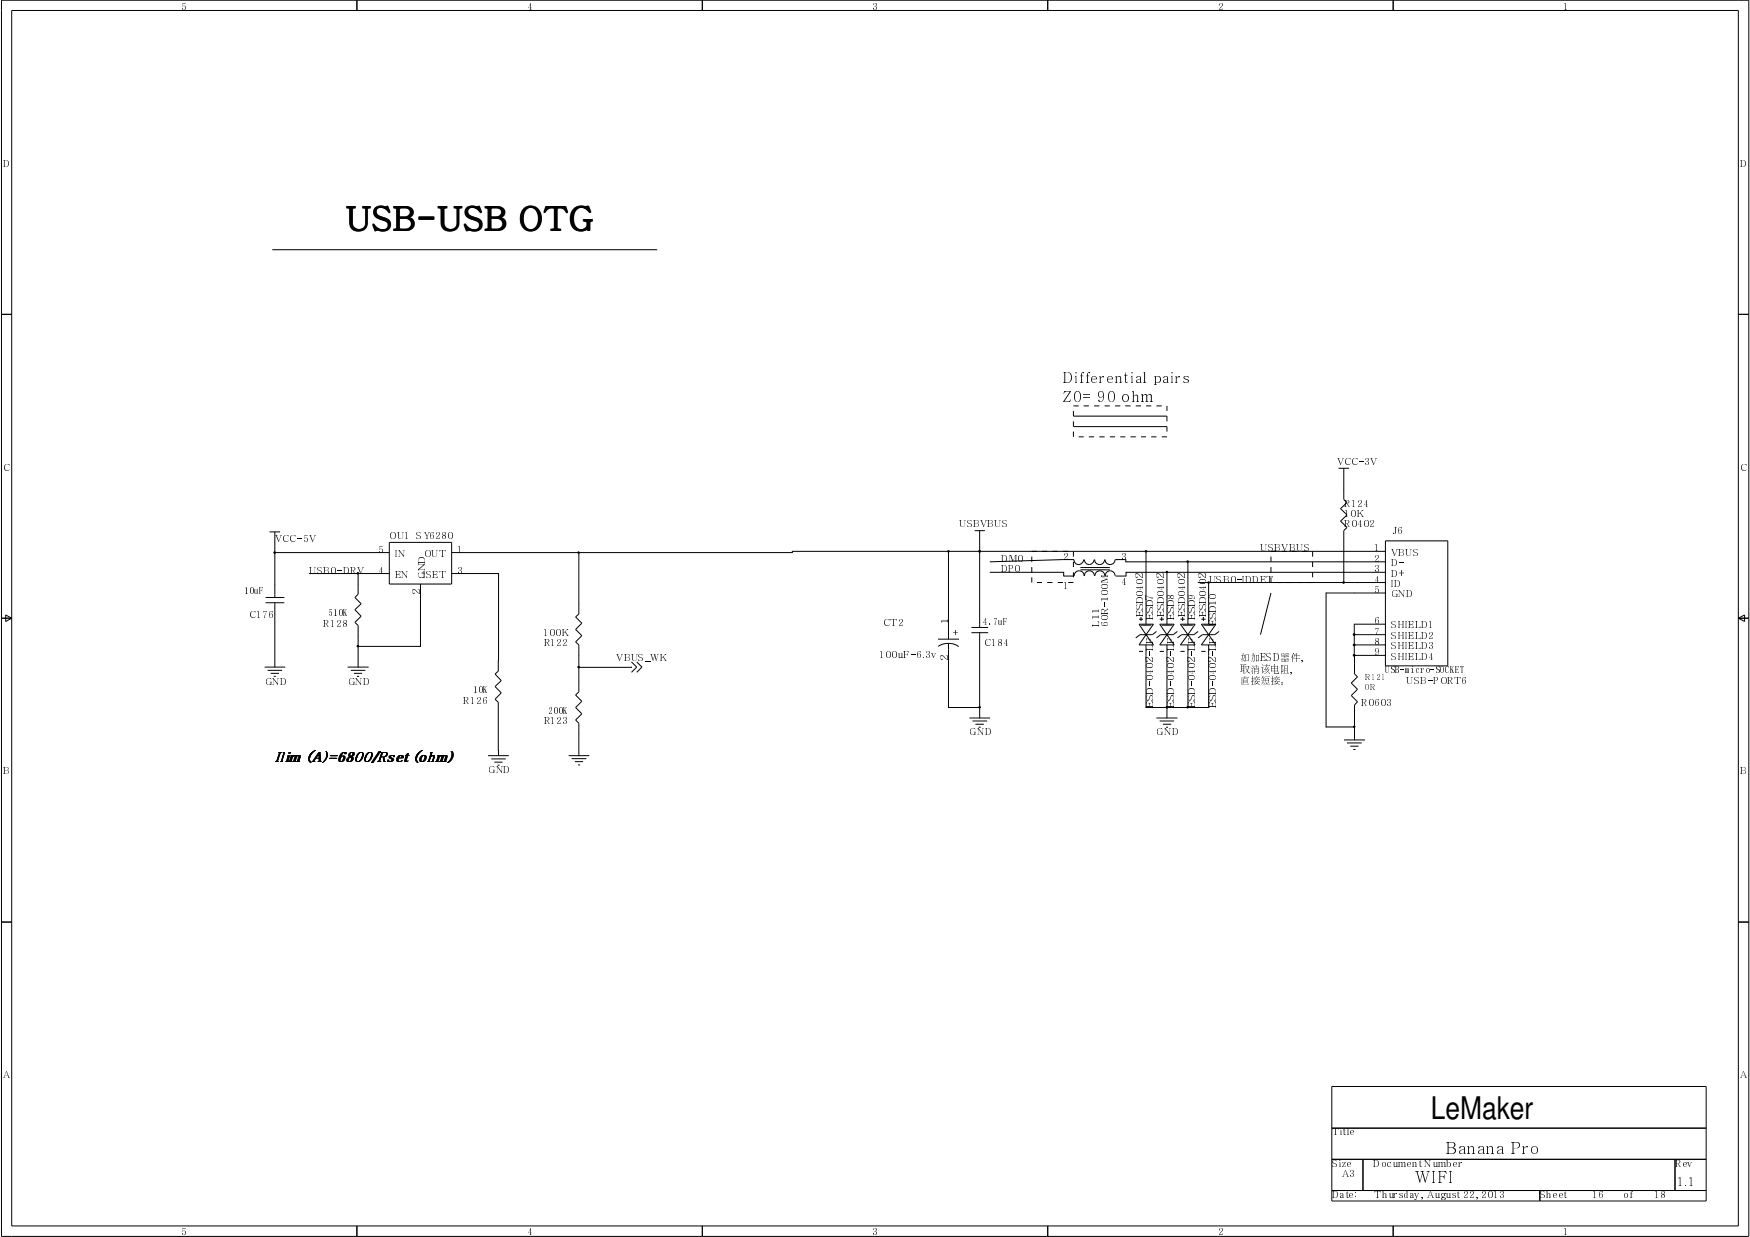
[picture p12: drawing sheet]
<svg xmlns="http://www.w3.org/2000/svg" width="297mm" height="210mm" viewBox="0 0 297 210" stroke-linecap="round" stroke-linejoin="round" font-family="sans-serif">
<g fill="none" stroke="#000" stroke-width=".17">
<path d="M.3 0h296.5v209.8h-296.5zM2 1.8h293.1v206.2h-293.1zM60.6 0v1.8M119.2 0v1.8M177.8 0v1.8M236.5 0v1.8M.3 53.3h1.7M46.2 42.4h65.3M295.1 53.3h1.7M182.2 69.7v.9h15.9v.9M182.2 71.5v.9h15.9v.8M182.2 73.2v.9"/>
<path d="M182.2 68.9h.9M183.1 74.1h.8M183.9 68.9h.9M184.8 74.1h.9M185.7 68.9h.9M186.6 74.1h.9M187.5 68.9h.9M188.4 74.1h.9M189.3 68.9h.9M190.2 74.1h.8M191 68.9h.9M191.9 74.1h.9"/>
<path d="M192.8 68.9h.9M193.7 74.1h.8M194.5 68.9h.9M195.4 74.1h.9M196.3 68.9h.9M197.2 74.1h.9M198.1 68.9v.8M227.2 79.5h1.8M228.1 79.5v5.3l.5 .5-1.1 1 1.1 1.1-1.1 1 1.1 1.1-.5 .5v8.8M45.8 90.3h1.7M46.5 93.7l.3 .1-.2 .1zM46.6 93.8h19.5"/>
<path d="M46.6 90.3v11.1M52.5 97.3h13.6M60.6 97.2h.2v.2h-.2zM60.8 97.3v3.5l-.6 .6 1.1 1-1.1 1.1 1.1 1.1-1.1 1 .6 .5v7.1M66.1 92h10.6v7.1h-10.6zM71.4 99.1v10.6h-10.6M76.7 97.3h7.9v16.6l-.6 .5 1.1 1.1-1.1 1 1.1 1.1-1.1 1.1 .6 .5v9M98.1 93.7h.2v.1h-.2zM98.3 93.8h.1M98.3 93.8v10.4l-.6 .5 1.1 1-1.1 1.1 1.1 1.1-1.1 1 .6 .5v8l-.6 .5 1.1 1.1-1.1 1.1 1.1 1-1.1 1.1 .6 .5v5.5M160.9 93.5h.2v.1h-.2zM161 93.6v14.9"/>
<path d="M165.4 90h1.8M166.2 93.5h.2v.1h-.2zM166.3 93.6h.1M166.3 90v16.5M168.1 97.1h12.4v.6h1.8M175.1 94.4v.9M175.1 96.2v.9M175.1 98v.8M176 98.8h.9M177.8 98.8h.8M179.5 98.8h.9M181.3 98.8h.9"/>
<path d="M182.2 93.6v.8M182.2 95.3v.9M182.2 97.1v.9M183.4 96.7h5M183.4 96.3h5M183.9 95a.83 .83 0 0 1-.8 .8 .83 .83 0 0 1-.8-.8l-14.2 .3M184 97.7a.85 .85 0 0 0-.8-.8 .85 .85 0 0 0-.9 .8M184.1 95a.83 .83 0 0 0 .8 .8 .83 .83 0 0 0 .8-.8M185.8 97.7a.85 .85 0 0 0-.9-.8 .85 .85 0 0 0-.8 .8M185.8 95a.85 .85 0 0 0 .8 .8 .85 .85 0 0 0 .9-.8M187.5 97.7a.85 .85 0 0 0-.8-.8 .85 .85 0 0 0-.9 .8M187.6 95a.85 .85 0 0 0 .8 .8 .85 .85 0 0 0 .9-.8"/>
<path d="M189.3 97.7a.83 .83 0 0 0-.9-.8 .83 .83 0 0 0-.8 .8M189.3 95h1.8v.3h44.1M194.4 93.5h.2v.1h-.2zM194.5 93.6v12.3M198 97h.2v.1h-.2zM198.1 97.1v8.8M201.5 95.2h.2v.2h-.2zM201.6 95.3v10.6M203.4 98.8h31.8M205 98.8h.2v.1h-.2zM205.1 98.8v7.1M215.7 94.4v.9"/>
<path d="M215.7 96.2v.9M215.7 98v.8M222.8 93.6v.8M222.8 95.3v.9M222.8 97.1v.9M228 98.8h.2l-.2 .2zM235.2 93.6h-100.7v.2h-57.8M235.2 91.8h10.5v21.2h-10.5zM235.2 97.1h-44.1v.6h-1.7M.3 104.9h1.7M1 104.4l1 .5-1 .6zM44.9 113.2h3.5"/>
<path d="M45.1 101.4h3.2M45.1 102.3h3.2M45.4 113.7h2.5M45.9 114.3h1.5M46.5 114.8h.3M46.6 102.3v10.9M59 113.2h3.6M59.6 113.7h2.4M60.1 114.3h1.4M60.6 114.8h.4M60.6 109.5h.2v.2h-.2zM98.1 113.1h.2v.2h-.2z"/>
<path d="M107.2 112.3l.9 .9-.9 .9M107.2 113.2h-8.9M108.1 112.3l.9 .9-.9 .9M159.2 108.5h3.6M159.3 109.7a2.8 2.8 0 0 1 1.7-.5v10.9h5.3M160.9 109.2l.9 .1 .9 .4M164.9 106.5h2.8M164.9 107.4h2.8M166.2 119.9h.2v.2h-.2zM166.3 107.4v14.4M193.3 105.9h2.5l-1.3 1.8zM193.3 105.1h.7"/>
<path d="M193.3 110.5h.7M193.7 106.1h1.7M193.7 104.7v.7M194.5 107.7h.1M194.5 107.7l1.3 1.7h-2.5zM194.5 109.4v10.7h10.6v-10.7M196.3 107.1l-.7 .6h-2.1l-.7 .5M196.8 105.9h2.5l-1.2 1.8zM196.8 105.1h.8M196.8 110.5h.8M197.2 106.1h1.8M197.2 104.7v.7"/>
<path d="M198 119.9h.2v.2h-.2zM198.1 107.7h.1M198.1 109.4v12.4M198.1 107.7l1.2 1.7h-2.5zM199.9 107.1l-.8 .6h-2.1l-.7 .5M200.4 105.9h2.5l-1.3 1.8zM200.4 105.1h.7M200.4 110.5h.7M200.7 106.1h1.8M200.7 104.7v.7M201.5 119.9h.2v.2h-.2zM201.6 107.7h.1"/>
<path d="M201.6 107.7l1.3 1.7h-2.5zM201.6 109.4v10.7M203.4 107.1l-.8 .6h-2l-.7 .5M203.9 105.9h2.5l-1.3 1.8zM203.9 105.1h.7M203.9 110.5h.7M204.3 106.1h1.7M204.3 104.7v.7M205.1 107.7h.1M205.1 107.7l1.3 1.7h-2.5zM206.9 107.1l-.7 .6h-2.1l-.7 .5M215.7 100.6l-1.8 7.1"/>
<path d="M229.7 109.3l.3 .1-.2 .2zM229.7 107.6h.2v.2h-.2zM229.7 111.1l.3 .1-.2 .1zM229.9 111.2h.1M229.9 109.4h.1M229.9 107.7h.1M229.9 107.7h5.3M229.9 109.4h5.3M229.9 111.2h5.3M229.9 111.2v3.1l.5 .6-1 1 1 1.1-1 1 1 1.1-.5 .5v6M235.2 100.6h-10.1v22.8h4.8M235.2 105.9h-5.3v5.3"/>
<path d="M295.1 104.9h1.7M295.1 104.9l1-.5v1.1zM82.8 128.2h3.6M83.4 128.8h2.4M83.9 129.3h1.4M84.5 129.8h.3M96.5 128.2h3.5M97 128.7h2.5M97.6 129.2h1.4M98.1 129.8h.4M164.5 121.8h3.6M165.1 122.3h2.5"/>
<path d="M165.6 122.9h1.4M166.1 123.4h.4M196.3 121.8h3.6M196.8 122.3h2.5M197.4 122.9h1.4M197.9 123.4h.3M198.1 120.1h.1M228.1 125.6h3.6M228.6 126.1h2.5M229.2 126.6h1.4M229.7 127.2h.4M229.8 123.2h.1v.2h-.1z"/>
<path d="M.3 156.5h1.7M295.1 156.5h1.7M226.1 184.4h63.5v19.4h-63.5zM226.1 191.4h63.5M226.1 196.7h63.5M231.3 196.7v5.3M284.3 196.7v5.3M60.6 208v1.8M119.2 208v1.8M177.8 208v1.8M226.1 202h63.5M236.5 208v1.8"/>
<path d="M261.4 202v1.8"/>
</g>
<g fill="#000">
<path d="M46.5 93.7l.3 .1-.2 .1z" fill-rule="evenodd"/>
<path d="M60.6 97.2h.2v.2h-.2z" fill-rule="evenodd"/>
<path d="M98.1 93.7h.2v.1h-.2z" fill-rule="evenodd"/>
<path d="M160.9 93.5h.2v.1h-.2z" fill-rule="evenodd"/>
<path d="M166.2 93.5h.2v.1h-.2z" fill-rule="evenodd"/>
<path d="M166.2 93.5h.2v.1h-.2z" fill-rule="evenodd"/>
<path d="M194.4 93.5h.2v.1h-.2z" fill-rule="evenodd"/>
<path d="M198 97h.2v.1h-.2z" fill-rule="evenodd"/>
<path d="M201.5 95.2h.2v.2h-.2z" fill-rule="evenodd"/>
<path d="M205 98.8h.2v.1h-.2z" fill-rule="evenodd"/>
<path d="M228 98.8h.2l-.2 .2z" fill-rule="evenodd"/>
<path d="M60.6 109.5h.2v.2h-.2z" fill-rule="evenodd"/>
<path d="M98.1 113.1h.2v.2h-.2z" fill-rule="evenodd"/>
<path d="M229.7 109.3l.3 .1-.2 .2z" fill-rule="evenodd"/>
<path d="M229.7 107.6h.2v.2h-.2z" fill-rule="evenodd"/>
<path d="M229.7 111.1l.3 .1-.2 .1z" fill-rule="evenodd"/>
<path d="M166.2 119.9h.2v.2h-.2z" fill-rule="evenodd"/>
<path d="M198 119.9h.2v.2h-.2z" fill-rule="evenodd"/>
<path d="M198 119.9h.2v.2h-.2z" fill-rule="evenodd"/>
<path d="M201.5 119.9h.2v.2h-.2z" fill-rule="evenodd"/>
<path d="M229.8 123.2h.1v.2h-.1z" fill-rule="evenodd"/>
</g>
<text font-size="5.5" x="58.6" y="39.1">USB-USB OTG</text>
<text font-size="5.3" x="242.9" y="189.8">LeMaker</text>
<g font-size="2.9">
<text x="245.4" y="195.8">Banana Pro</text>
<text x="240.2" y="200.8">WIFI</text>
</g>
<g font-size="2.7">
<text x="180.4" y="65">Differential pairs</text>
<text x="180.4" y="68.2">Z0= 90 ohm</text>
</g>
<text font-size="2.4" x="46.6" y="129.3">Ilim (A)=6800/Rset (ohm)</text>
<text font-size="2.2" x="284.5" y="201.3">1.1</text>
<g font-size="1.7">
<text x="30.8" y="1.7">5</text>
<text x="89.4" y="1.7">4</text>
<text x="148" y="1.7">3</text>
<text x="206.7" y="1.7">2</text>
<text x="265.3" y="1.7">1</text>
<text x=".5" y="28.3">D</text>
<text x="295.3" y="28.3">D</text>
<text x=".5" y="79.8">C</text>
<text x="226.9" y="78.9">VCC-3V</text>
<text x="295.4" y="79.8">C</text>
<text x="162.8" y="89.5">USBVBUS</text>
<text x="228.1" y="86">R124</text>
<text x="228.1" y="89.5">R0402</text>
<text x="228.1" y="87.7">10K</text>
<text x="46.6" y="92">VCC-5V</text>
<text x="64.2" y="93.8">5</text>
<text x="66.1" y="91.5">OU1 SY6280</text>
<text x="67" y="94.5">IN</text>
<text x="72" y="94.5">OUT</text>
<text x="72.1" y="95.6">D</text>
<text x="77.6" y="93.8">1</text>
<text x="169.8" y="95.3">DM0</text>
<text x="180.4" y="95">2</text>
<text x="190.2" y="95">3</text>
<text x="213.9" y="93.6">USBVBUS</text>
<text x="233.3" y="93.6">1</text>
<text x="233.3" y="95.3">2</text>
<text x="236" y="94.3">VBUS</text>
<text x="236.4" y="90.6">J6</text>
<text x="41.4" y="100.8">10uF</text>
<text x="52.5" y="97.3">USB0-DRV</text>
<text x="64.2" y="97.3">4</text>
<text x="67" y="98">EN</text>
<text x="71.4" y="101">2</text>
<text x="71.8" y="98">ISET</text>
<text x="72.1" y="98.2">G</text>
<text x="72.1" y="96.9">N</text>
<text x="77.6" y="97.3">3</text>
<text x="169.8" y="97.1">DP0</text>
<text x="180.4" y="99.9">1</text>
<text x="188" y="101.1">0</text>
<text x="188" y="100.1">0</text>
<text x="188" y="99.1">M4</text>
<text x="194" y="101.3">0</text>
<text x="194" y="100.2">4</text>
<text x="194" y="99.2">0</text>
<text x="194" y="98.2">2</text>
<text x="195.8" y="101.8">7</text>
<text x="197.6" y="101.3">0</text>
<text x="197.6" y="100.2">4</text>
<text x="197.6" y="99.2">0</text>
<text x="197.6" y="98.2">2</text>
<text x="199.3" y="101.8">8</text>
<text x="201.1" y="101.3">0</text>
<text x="201.1" y="100.2">4</text>
<text x="201.1" y="99.2">0</text>
<text x="201.1" y="98.2">2</text>
<text x="202.9" y="101.8">9</text>
<text x="204.6" y="101.3">0</text>
<text x="204.6" y="100.2">4</text>
<text x="204.6" y="99.2">0</text>
<text x="204.6" y="98.2">2</text>
<text x="205.1" y="98.8">USB0-IDDET</text>
<text x="206.4" y="101.8">0</text>
<text x="233.3" y="97.1">3</text>
<text x="233.3" y="98.8">4</text>
<text x="233.3" y="100.6">5</text>
<text x="236" y="96.1">D-</text>
<text x="236" y="97.8">D+</text>
<text x="236" y="99.6">ID</text>
<text x="236" y="101.3">GND</text>
<text x="42.3" y="104.9">C176</text>
<text x="54.8" y="106.3">R128</text>
<text x="55.6" y="104.6">510K</text>
<text x="92.2" y="107.9">100K</text>
<text x="149.9" y="106.3">CT2</text>
<text x="161" y="105.8">1</text>
<text x="161.5" y="108">+</text>
<text x="166.8" y="106.1">4.7uF</text>
<text x="186.5" y="106.3">L</text>
<text x="186.5" y="105.2">10</text>
<text x="186.5" y="104.2">1R</text>
<text x="188" y="106.3">6</text>
<text x="188" y="103.2">-</text>
<text x="188" y="102.1">1</text>
<text x="194" y="104.7">E E E ES</text>
<text x="194" y="103.5">S</text>
<text x="194" y="102.5">D D D D1</text>
<text x="195.8" y="105.2">E E E</text>
<text x="195.8" y="104.1">S</text>
<text x="195.8" y="103">D D D</text>
<text x="197.6" y="103.5">S</text>
<text x="199.3" y="104.1">S</text>
<text x="201.1" y="103.5">S</text>
<text x="202.9" y="104.1">S</text>
<text x="204.6" y="103.5">S</text>
<text x="206.4" y="106.3">E</text>
<text x="206.4" y="104.1">D</text>
<text x="233.3" y="105.9">6</text>
<text x="233.3" y="107.7">7</text>
<text x="236" y="106.6">SHIELD1</text>
<text x="92.3" y="109.7">R122</text>
<text x="104.6" y="112.1">VBUS_WK</text>
<text x="149.3" y="111.6">100uF-6.3v</text>
<text x="161" y="112.1">2</text>
<text x="167" y="109.7">C184</text>
<text x="195.8" y="113.5">0</text>
<text x="195.8" y="112.5">2</text>
<text x="195.8" y="111.5">-</text>
<text x="195.8" y="110.4">L L</text>
<text x="195.8" y="109.3">F F</text>
<text x="199.3" y="113.5">0</text>
<text x="199.3" y="112.5">2</text>
<text x="199.3" y="111.5">-</text>
<text x="202.9" y="113.5">0</text>
<text x="202.9" y="112.5">2</text>
<text x="202.9" y="111.5">-</text>
<text x="202.9" y="110.4">L L</text>
<text x="202.9" y="109.3">F F</text>
<text x="206.4" y="113.5">0</text>
<text x="206.4" y="112.5">2</text>
<text x="206.4" y="111.5">-</text>
<text x="210.4" y="112.1">如加ESD器件,</text>
<text x="233.3" y="109.4">8</text>
<text x="233.3" y="111.2">9</text>
<text x="236" y="108.4">SHIELD2</text>
<text x="236" y="110.2">SHIELD3</text>
<text x="236" y="111.9">SHIELD4</text>
<text x="44.9" y="116.2">GND</text>
<text x="59" y="116.2">GND</text>
<text x="78.6" y="119.4">R126</text>
<text x="80.3" y="117.6">10K</text>
<text x="195.8" y="118.9">S</text>
<text x="195.8" y="117.9">D</text>
<text x="195.8" y="116.6">-</text>
<text x="195.8" y="115.6">0</text>
<text x="195.8" y="114.6">4</text>
<text x="199.3" y="118.9">S</text>
<text x="199.3" y="117.9">D</text>
<text x="199.3" y="116.6">-</text>
<text x="199.3" y="115.6">0</text>
<text x="199.3" y="114.6">4</text>
<text x="202.9" y="118.9">S</text>
<text x="202.9" y="117.9">D</text>
<text x="202.9" y="116.6">-</text>
<text x="202.9" y="115.6">0</text>
<text x="202.9" y="114.6">4</text>
<text x="206.4" y="118.9">S</text>
<text x="206.4" y="117.9">D</text>
<text x="206.4" y="116.6">-</text>
<text x="206.4" y="115.6">0</text>
<text x="206.4" y="114.6">4</text>
<text x="210.4" y="114.1">取消该电阻，</text>
<text x="210.4" y="116.1">直接短接。</text>
<text x="231.1" y="119.8">R0603</text>
<text x="235.2" y="114.2">USB-micro-SOCKET</text>
<text x="238.7" y="116">USB-PORT6</text>
<text x="92.3" y="122.9">R123</text>
<text x="93.1" y="121.1">200K</text>
<text x="164.5" y="124.8">GND</text>
<text x="195.8" y="120.1">E</text>
<text x="196.3" y="124.8">GND</text>
<text x="199.3" y="120.1">E</text>
<text x="202.9" y="120.1">E</text>
<text x="206.4" y="120.1">E</text>
<text x=".5" y="131.4">B</text>
<text x="82.8" y="131.2">GND</text>
<text x="295.4" y="131.4">B</text>
<text x=".5" y="183">A</text>
<text x="295.3" y="183">A</text>
<text x="226.1" y="198">Size</text>
<text x="226.1" y="192.7">Title</text>
<text x="233.1" y="198">Document Number</text>
<text x="284.3" y="198">Rev</text>
<text x="226.1" y="203.2">Date:</text>
<text x="227.8" y="199.7">A3</text>
<text x="233.3" y="203.2">Thursday, August 22, 2013</text>
<text x="261.4" y="203.2">Sheet</text>
<text x="270.2" y="203.2">16</text>
<text x="275.5" y="203.2">of</text>
<text x="280.8" y="203.2">18</text>
<text x="30.8" y="209.6">5</text>
<text x="89.4" y="209.6">4</text>
<text x="148" y="209.6">3</text>
<text x="206.7" y="209.6">2</text>
<text x="265.3" y="209.6">1</text>
</g>
<g font-size="1.4">
<text x="231.7" y="115.4">R121</text>
<text x="231.7" y="117.1">0R</text>
</g>
</svg>
